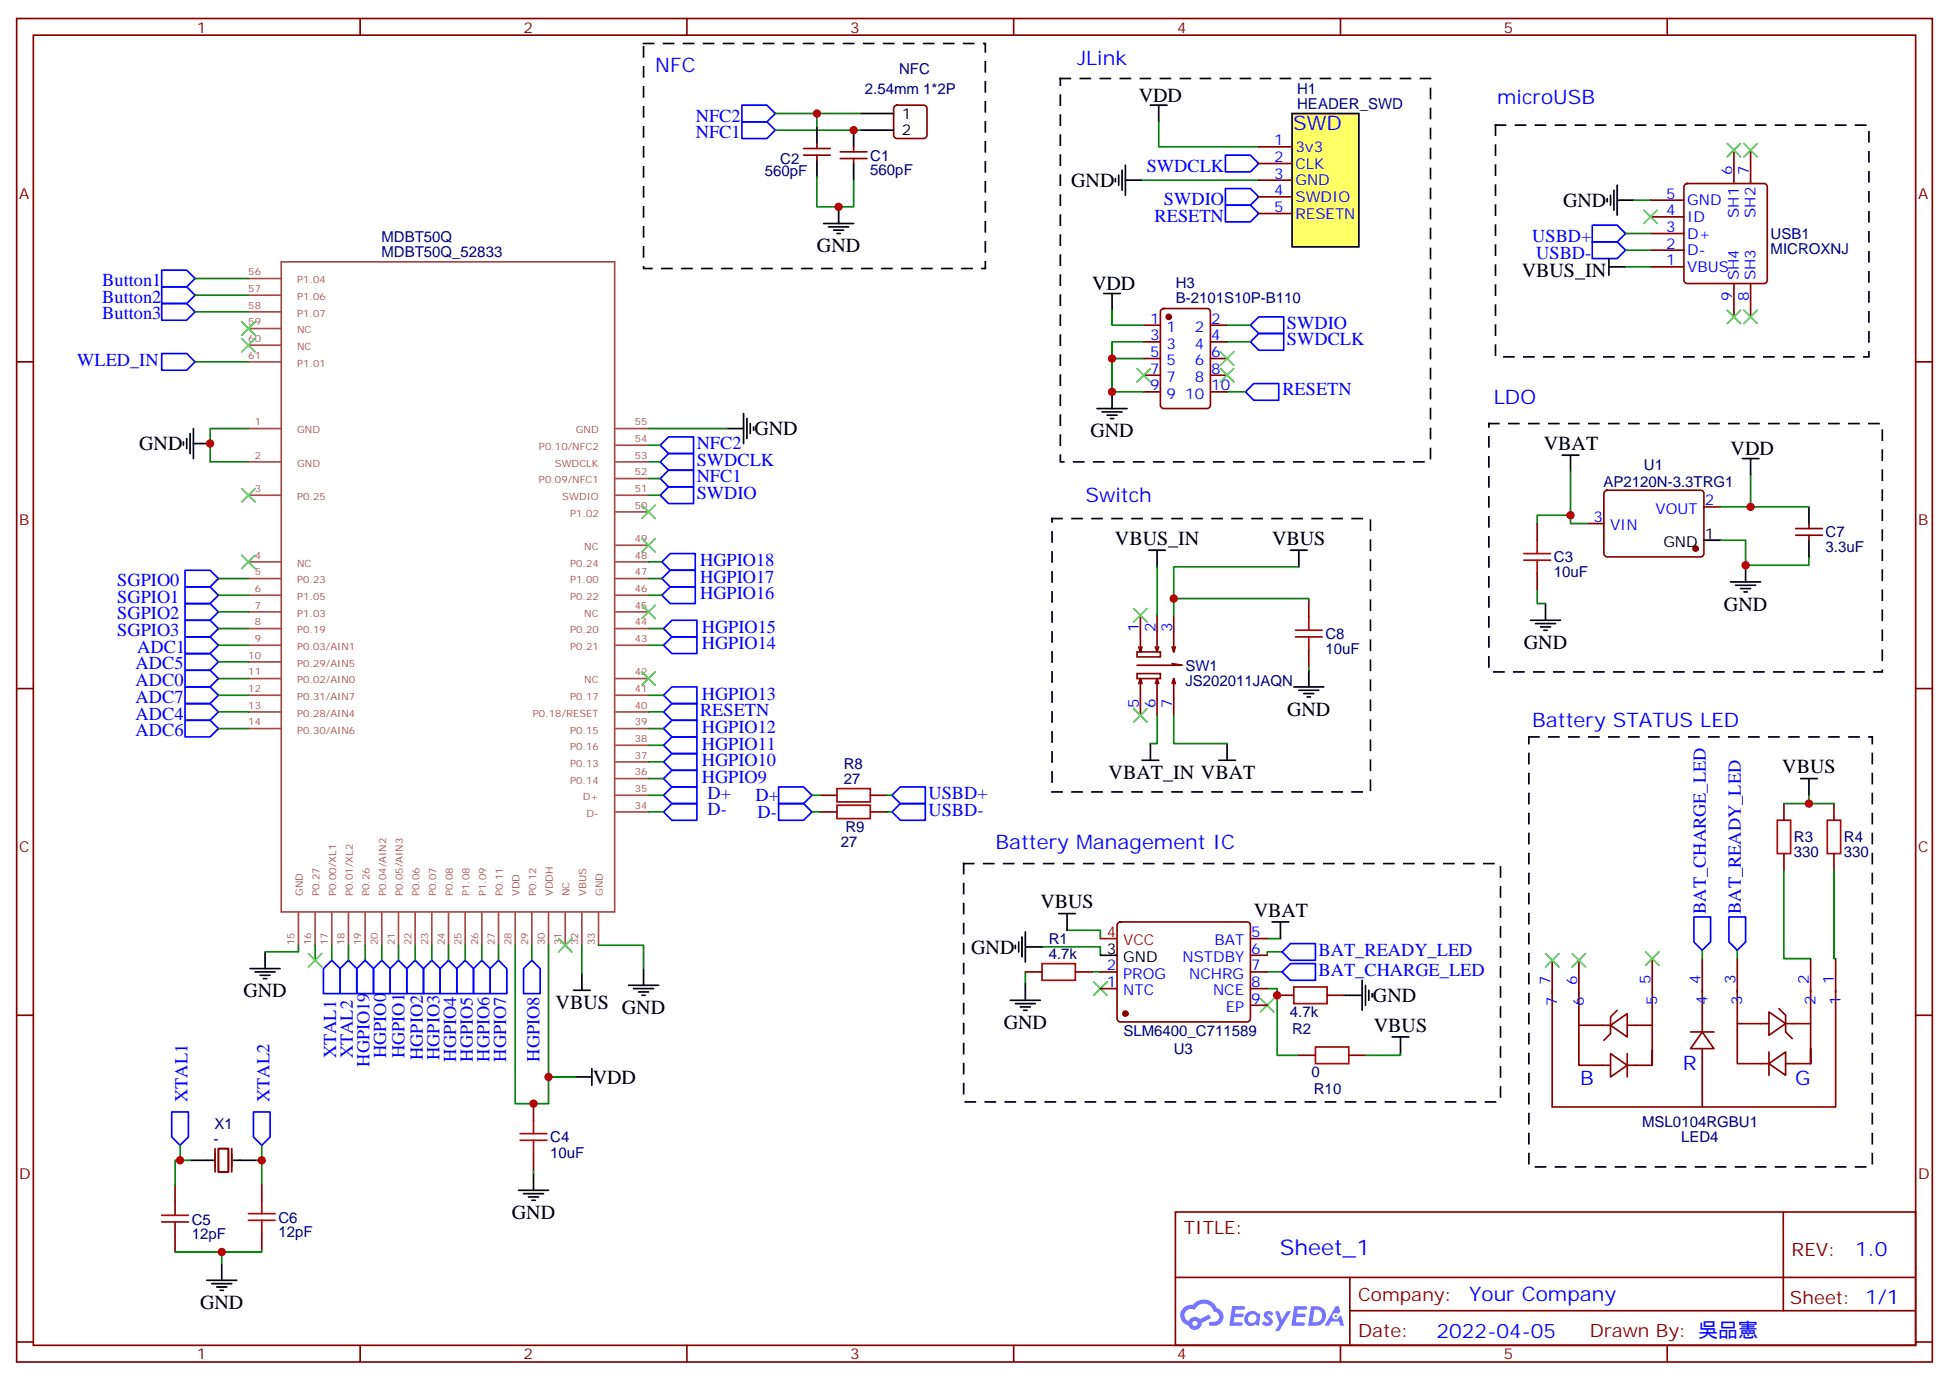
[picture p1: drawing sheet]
<svg xmlns="http://www.w3.org/2000/svg" width="412mm" height="292mm" viewBox="0 0 412 292" stroke-linecap="round" stroke-linejoin="round" font-family="sans-serif">
<g fill="none" stroke="#870000" stroke-width=".35">
<path d="M3.5 3.9h405.4v284.4h-405.4zM7.1 7.4h398.2v277.3h-398.2zM76.2 3.9v3.5M145.3 3.9v3.5M214.5 3.9v3.5M283.6 3.9v3.5M352.8 3.9v3.5M3.5 76.6h3.6M405.3 76.6h3.6M3.5 145.7h3.6M405.3 145.7h3.6M3.5 214.9h3.6"/>
<path d="M405.3 214.9h3.6M248.7 256.5h156.6v28.2h-156.6zM377.3 256.5v20.9M248.7 270.4h156.5M285.6 277.4h119.6M285.6 270.4v14.1M3.5 284h3.6M76.2 284.7v3.6M145.3 284.7v3.6M214.5 284.7v3.6M283.6 284.7v3.6M352.8 284.7v3.6"/>
<path d="M405.3 284h3.6"/>
</g>
<g fill="#5487ff">
<path d="M267.7 277.7a1.22 1.22 0 0 1 1.7 .2l-.4 .6a.47 .47 0 0 0-.3-.4 .47 .47 0 0 0-.5 .2v.1a1.55 1.55 0 0 1 1.1 1.5 1.34 1.34 0 0 1-2.3 .2l.5-.6 .7 .5a.29 .29 0 0 0 .3-.3 .29 .29 0 0 0-.2-.3 1.04 1.04 0 0 1-.6-1.7z"/>
<path d="M260.7 276.4h2.1a.43 .43 0 0 1 .5 .1 .43 .43 0 0 1 .1 .5l-.3 .2h-1.7l-.1 .8h1.5a.37 .37 0 0 1 .3 .4 .37 .37 0 0 1-.3 .4h-1.6l-.2 1.1h1.3a.43 .43 0 0 1 .5 0 .43 .43 0 0 1 .1 .5l-.3 .2h-2.5z"/>
<path d="M273.8 276.4h2.2a.43 .43 0 0 1 .4 .1 .43 .43 0 0 1 .1 .5l-.3 .2h-1.6l-.2 .8h1.6a.37 .37 0 0 1 .3 .4 .37 .37 0 0 1-.4 .4h-1.6l-.1 1.1h1.3a.43 .43 0 0 1 .4 0 .43 .43 0 0 1 .1 .5l-.3 .2h-2.4z"/>
<path d="M282.6 276.4h.7l.3 1.3-.6 .3a.69 .69 0 0 0-1 .3 .69 .69 0 0 0 .4 .9 .69 .69 0 0 0 .9-.6l.5-.2 .6 2.2h-.8l-.2-.9h-1.8l-.5 .9h-.8z"/>
<path d="M269.8 277.5h.8l.6 1.8 1.1-1.8h.9l-2.6 4.2h-.8l.9-1.5z"/>
<path d="M277.4 276.4l-.6 4.2h1.3a2.11 2.11 0 0 0 2.5-2.1 2.11 2.11 0 0 0-2.5-2.1zM278.1 277.2a1.39 1.39 0 0 1 1.7 1.4 1.39 1.39 0 0 1-1.8 1.3h-.3z"/>
<path d="M263.7 278.1a1.47 1.47 0 0 0-.1 2.1 1.47 1.47 0 0 0 2.1 .1l.7 .3 .3-2.3-.2-.3h-.4a1.49 1.49 0 0 0-2.4 .1zM264.4 278.4a.92 .92 0 0 1 1.5 .5 .92 .92 0 0 1-1.3 1.1 .9 .9 0 0 1-.2-1.6z"/>
<path d="M250.4 276.8a2.18 2.18 0 0 0 1.1 3.7 1.44 1.44 0 0 0 1.6 .9 1.44 1.44 0 0 0 1.2-1.4l2-1-.5-.8-1.9 1a1.47 1.47 0 0 0-2.4 .4 1.39 1.39 0 0 1-.7-1.9 1.39 1.39 0 0 1 2-.5 2.08 2.08 0 0 1 2.2-1.3 2.08 2.08 0 0 1 1.8 1.7 1.07 1.07 0 0 1 1.2 1 1.07 1.07 0 0 1-1 1.1h-.7a.43 .43 0 0 0-.5 .4 .43 .43 0 0 0 .4 .5 2 2 0 0 0 2.4-1 2 2 0 0 0-.7-2.6l-.4-.2a2.98 2.98 0 0 0-5.1-.6l-1.1 .1zM252.3 280.1a.55 .55 0 0 1 1.1 0 .55 .55 0 0 1-1.1 0z"/>
<circle cx="282.6" cy="278.5" r=".26"/>
</g>
<g fill="none" stroke="#a64a4a" stroke-width=".35">
<path d="M52.6 58.9h6.9M59.5 55.4h70.6v137.6h-70.6zM52.6 76.6h6.9M52.6 73.1h6.9M52.6 69.5h6.9M52.6 66h6.9M52.6 62.5h6.9M52.6 90.7h6.9M52.6 97.8h6.9M130.3 90.7h6.9M130.3 97.8h6.9M130.3 94.2h6.9"/>
<path d="M52.6 104.8h6.9M52.6 118.9h6.9M130.3 115.4h6.9M130.3 104.8h6.9M130.3 118.9h6.9M130.3 108.3h6.9M130.3 101.3h6.9M52.6 136.6h6.9M52.6 133h6.9M52.6 126h6.9M52.6 129.5h6.9M52.6 122.4h6.9"/>
<path d="M130.3 136.6h6.9M130.3 133h6.9M130.3 126h6.9M130.3 129.5h6.9M130.3 122.4h6.9M52.6 150.7h6.9M52.6 140.1h6.9M52.6 154.2h6.9M52.6 147.1h6.9M52.6 143.6h6.9M130.3 150.7h6.9M130.3 154.2h6.9"/>
<path d="M130.3 147.1h6.9M130.3 143.6h6.9M130.3 157.7h6.9M130.3 161.3h6.9M130.3 164.8h6.9M130.3 171.8h6.9M130.3 168.3h6.9M63.1 193.1v7M66.7 193.1v7M70.2 193.1v7M73.7 193.1v7M77.3 193.1v7"/>
<path d="M80.8 193.1v7M84.3 193.1v7M87.8 193.1v7M91.4 193.1v7M94.9 193.1v7M98.4 193.1v7M102 193.1v7M105.5 193.1v7M109 193.1v7M112.5 193.1v7M116.1 193.1v7M119.6 193.1v7"/>
<path d="M123.1 193.1v7M126.6 193.1v7"/>
</g>
<g fill="none" stroke="#870000" stroke-width=".35">
<path d="M189.3 22.5l.5-.2h5.6a.71 .71 0 0 1 .7 .7v5.6a.76 .76 0 0 1-.7 .7h-5.6a.76 .76 0 0 1-.7-.7v-5.6zM356.5 39l.5-.2h16.2a.71 .71 0 0 1 .7 .7v19.8a.76 .76 0 0 1-.7 .7h-16.2a.76 .76 0 0 1-.7-.7v-19.8zM366.9 31.8v7M370.4 31.8v7M349.2 42.4h7.1M349.2 45.9h7.1M349.2 49.4h7.1M349.2 53h7.1M349.2 56.5h7.1M366.9 60v7.1M370.4 60v7.1M335.8 110.8h3.6"/>
<path d="M339.6 104l.5-.2h19.7a.71 .71 0 0 1 .7 .7v12.7a.76 .76 0 0 1-.7 .7h-19.7a.76 .76 0 0 1-.7-.7v-12.7zM360.5 107.3h3.6M240.6 138h4.9v1h-4.9zM240.9 136.9l.4 1.1M241.3 130.2v7.8l.4-1.1M244.5 136.9l.3 1.1M244.8 130.2v7.8l.4-1.1M248 136.9l.4 1.1M248.4 130.2v7.8l.3-1.1M240.6 142.6h4.9v1h-4.9zM241.3 143.6l-.4 1.1M241.7 144.7l-.4-1.1v7.8"/>
<path d="M244.8 143.6l-.3 1.1M245.2 144.7l-.4-1.1v7.8M248 140.4l2.1 .4h-9.5M248.4 143.6l-.4 1.1M248.7 144.7l-.3-1.1v7.8M377.5 170.1v3.5M388.1 170.1v3.5M377.5 180.7v3.5M388.1 180.7v3.5M328.4 203.2v31.1h31.8M334.1 209.9v15.6h6.7M334.1 217h6.7"/>
<path d="M334.1 203.2v7.1M340.8 217l3.5-2.5v5zM342.2 213.8l-1.4 1.4v3.6l-1.4 1.4M344.3 217h5.3M349.6 202.9v22.6v-3.2M357.7 218.4h5M360.2 218.4l2.5 3.5h-5zM360.2 202.9v15.5M367.6 209.6v15.5h6.7M367.6 216.6h6.7M367.6 202.9v7M374.3 214.2l3.5 2.4-3.5 2.5z"/>
<path d="M376.4 213.5l1.4 1.4v3.5l1.4 1.4M377.8 216.6h5.3M383.1 209.6v15.5v-3.2M383.1 202.9v7M388.4 209.6v24.7h-28.2v-12.4M388.4 202.9v7M340.8 223l3.5 2.5-3.5 2.4zM344.3 225.5h5.3M344.3 223v4.9M374.3 225.1l3.5-2.5v5zM374.3 222.6v5M377.8 225.1h5.3"/>
</g>
<g fill="none" stroke="#3c3" stroke-width=".35">
<path d="M365.5 30.4l2.8 2.8M368.3 30.4l-2.8 2.8M369 30.4l2.8 2.8M371.8 30.4l-2.8 2.8M347.8 44.5l2.9 2.8M350.7 44.5l-2.9 2.8M51.2 68.1l2.8 2.8M51.2 71.6l2.8 2.9M54 68.1l-2.8 2.8M54 71.6l-2.8 2.9M365.5 65.7l2.8 2.8M368.3 65.7l-2.8 2.8"/>
<path d="M369 65.7l2.8 2.8M371.8 65.7l-2.8 2.8M327 201.8l2.8 2.8M329.8 201.8l-2.8 2.8M332.7 201.8l2.8 2.8M335.5 201.8l-2.8 2.8M348.2 201.5l2.8 2.8M351 201.5l-2.8 2.8"/>
</g>
<path d="M157 22.3h5.3l1.7 1.7-1.7 1.8h-5.3zM157 25.8h5.3l1.7 1.8-1.7 1.7h-5.3zM259.3 32.8h5.3l1.7 1.8-1.7 1.8h-5.3zM259.3 39.9h5.3l1.7 1.8-1.7 1.7h-5.3zM259.3 43.4h5.3l1.7 1.8-1.7 1.8h-5.3zM336.9 47.7h5.3l1.8 1.7-1.8 1.8h-5.3zM336.9 51.2h5.3l1.8 1.8-1.8 1.7h-5.3zM139.7 94.2l1.8-1.7h5.3v3.5h-5.3zM141.5 96h5.3v3.5h-5.3l-1.8-1.7zM139.7 104.8l1.8-1.8h5.3v3.6h-5.3zM139.7 101.3l1.8-1.8h5.3v3.5h-5.3zM140.4 150.7l1.8-1.8h5.3v3.5h-5.3z" fill="none" stroke="#00f" stroke-width=".35"/>
<g fill="none" stroke="#008700" stroke-width=".35">
<path d="M164 24h18M164 27.6h18M241.7 38.1h24.6M245.2 25.8v5.3h21.1M344 49.4h5.2M344 53h5.2M344 56.5h5.2M345.7 42.4h3.5M332.3 99.9v10.9h3.5M364.1 114.3h5.3v5.3h13.4v-1.7M370.4 100.6v6.7h-6.3M382.8 168.3v1.8h-5.3"/>
<path d="M382.8 170.1h5.3M377.5 184.2v18.7h5.6M388.1 184.2v18.7h.3"/>
</g>
<g fill="none" stroke="#000" stroke-width=".35">
<path d="M182 24h7.1M182 27.6h7.1M236 37.8v.7M236.7 37.1v2.1M237.4 36v4.3M238.1 38.1h3.6M238.1 35v6.3M243.4 22.3h3.5M245.2 22.3v3.5M342.2 39.2v6.3M340.1 42v.7M340.4 56.5h3.6"/>
<path d="M340.4 54.7v3.5M340.8 41.3v2.1M341.5 40.3v4.2M342.2 42.4h3.5M38.8 93.5v.7M39.5 92.8v2.1M40.2 91.8v4.2M40.9 93.9h3.5M40.9 90.7v6.3M153.8 90.7h3.5M157.3 87.5v6.4M158 88.6v4.2"/>
<path d="M158.7 89.6v2.2M159.5 90.3v.8M330.6 96.3h3.5M332.3 96.3v3.6M368.7 97h3.5M370.4 97v3.6M360.5 114.3h3.6M369.4 119.6v3.6M366.2 123.2h6.3M367.2 123.9h4.3M368.3 124.6h2.1M369 125.3h.7"/>
<path d="M381 164.8h3.5M382.8 164.8v3.5"/>
</g>
<circle cx="358.8" cy="116.1" r=".53" fill="#870000" stroke="#870000" stroke-width=".35"/>
<path d="M376.1 173.6h2.8v7.1h-2.8zM386.6 173.6h2.9v7.1h-2.9z" fill="none" stroke="#a10000" stroke-width=".35"/>
<path d="M273.4 24h14.1v28.2h-14.1z" fill="#ff6" stroke="#000" stroke-width=".35"/>
<g fill="none" stroke="#870000" stroke-width=".35">
<path d="M170 31.4h5.7M170 32.8h5.7M172.9 30.4v1M172.9 32.8v1.1M177.8 33.5h5.6M177.8 32.1h5.6M180.6 31.1v1M180.6 33.5v1.1M266.3 31.1h7.1M266.3 34.6h7.1M266.3 38.1h7.1M266.3 41.7h7.1"/>
<path d="M266.3 45.2h7.1M242 68.8h3.5M242 72.4h3.5M242 79.4h3.5M242 75.9h3.5M245.8 65.5l.4-.2h9.2a.71 .71 0 0 1 .7 .7v19.8a.76 .76 0 0 1-.7 .7h-9.2a.76 .76 0 0 1-.7-.7v-19.8zM256.1 68.8h3.5M256.1 72.4h3.5M256.1 79.4h3.5M256.1 75.9h3.5M242 82.9h3.5M256.1 82.9h3.5"/>
<path d="M325.3 110.8v3.5M379.9 113.3h5.7M379.9 111.9h5.7M382.8 110.8v1.1M382.8 113.3v1M276.9 127v3.6M276.9 137.6v3.5M325.3 121.4v3.5M173.6 168.3h3.5M173.6 171.8h3.5M184.1 168.3h3.6M184.1 171.8h3.6"/>
<path d="M236.6 195.3l.5-.2h26.8a.71 .71 0 0 1 .7 .7v19.8a.76 .76 0 0 1-.7 .7h-26.8a.76 .76 0 0 1-.7-.7v-19.8zM264.6 198.6h3.5M217 205.7h3.5M227.5 205.7h3.6M232.8 205.7h3.6M232.8 209.2h3.6M264.6 205.7h3.5M264.6 209.2h3.5M264.6 202.2h3.5M264.6 212.8h3.5M270.2 210.6h3.6M280.8 210.6h3.5"/>
<path d="M112.9 233.6v3.5M274.8 223.3h3.5M285.4 223.3h3.5M37 250.9v3.5M45.5 243.1v4.9M46.2 243.1h2.1v4.9h-2.1zM49 243.1v4.9M55.4 250.5v3.5M112.9 244.2v3.5M37 261.4v3.6M55.4 261.1v3.5"/>
</g>
<g fill="none" stroke="#000" stroke-width=".35">
<path d="M172.9 26.8v3.6M172.9 33.9v3.5M180.6 27.6v3.5M180.6 34.6v3.5M174.3 47.3h6.3M175.3 48h4.3M176.4 48.7h2.1M177.1 49.4h.7M177.4 43.8v3.5M233.5 62.1h3.6M235.3 62.1v3.6M232.1 86.5h6.4"/>
<path d="M233.2 87.2h4.2M234.2 87.9h2.2M234.9 88.6h.8M235.3 82.9v3.6M243.1 116.5h3.5M244.8 116.5v3.5M273 116.5h3.6M274.8 116.5v3.5M382.8 107.3v3.5M382.8 114.3v3.6M323.8 131.3h6.4M324.9 132h4.2"/>
<path d="M326 132.7h2.1M326.7 133.4h.7M327 127.7v3.6M243.4 157.4v3.5M259.6 157.4v3.5M273.8 145.4h6.3M274.8 146.1h4.2M275.9 146.8h2.1M276.6 147.5h.7M276.9 141.9v3.5M241.7 160.9h3.5M257.9 160.9h3.5"/>
<path d="M215.5 199.4v2.1M216.3 198.3v4.2M217 197.2v6.4M224 193.4h3.5M225.8 193.4v3.5M269.2 195.1h3.5M270.9 195.1v3.5M52.9 205h6.4M54 205.7h4.2M55 206.4h2.1M55.7 207.1h.7M56.1 201.5v3.5"/>
<path d="M121.4 209.6h3.5M123.1 206.1v3.5M133 208.5h6.3M134.1 209.2h4.2M135.1 209.9h2.1M135.8 210.6h.7M136.2 205v3.5M213.8 211.7h6.3M214.8 212.4h4.3M214.8 200.1v.7M215.9 213.1h2.1M216.6 213.8h.7"/>
<path d="M217 208.2v3.5M217 200.4h3.5M232.8 202.2h3.6M284.7 210.6h3.5M288.2 207.5v6.3M288.9 208.5v4.3M289.6 209.6v2.1M290.3 210.3v.7M294.6 219.5h3.5M296.3 219.5v3.5M121.7 227.9h3.5M125.2 226.2v3.5"/>
<path d="M40.2 245.6h5M49.4 245.6h4.9M109.7 251.9h6.4M110.8 252.6h4.2M111.8 253.3h2.1M112.5 254h.7M112.9 248.4v3.5M43.7 271h6.4M44.8 271.7h4.2M45.9 272.4h2.1M46.6 273.1h.7M46.9 267.4v3.6"/>
</g>
<g fill="none" stroke="#008700" stroke-width=".35">
<path d="M172.9 37.4v6.4h7.7v-5.7M172.9 24v2.8M41.3 58.9h11.3M41.3 66h11.3M41.3 62.5h11.3M41.3 76.6h11.3M235.3 65.7v3.1h6.7M235.3 75.9h6.7M242 72.4h-6.7v10.5h6.7M259.6 68.8h5M259.6 72.4h5M52.6 90.7h-8.2v7.1h8.2"/>
<path d="M137.2 94.2h2.5M137.2 97.8h2.5M137.2 90.7h16.6M259.6 82.9h3.9M137.2 101.3h2.5M137.2 104.8h2.5M137.2 118.9h2.9M244.8 120v10.2M274.8 120h-26.4v10.2M332.3 109h-7v1.8M370.4 107.3h12.4M46.2 122.4h6.4"/>
<path d="M46.2 126h6.4M46.2 133h6.4M46.2 136.6h6.4M46.2 129.5h6.4M137.2 122.4h2.9M137.2 126h2.9M137.2 133h3.2M137.2 136.6h3.2M248.4 126.7h28.5v.3M325.3 124.9v2.8h1.7M46.2 147.1h6.4M46.2 154.2h6.4"/>
<path d="M46.2 150.7h6.4M46.2 140.1h6.4M46.2 143.6h6.4M137.2 147.1h3.2M137.2 154.2h3.2M137.2 157.7h3.2M137.2 150.7h3.2M244.8 151.4v6h-1.4M248.4 151.4v6h11.2M276.9 141.1v.8M137.2 161.3h3.2M137.2 164.8h3.2"/>
<path d="M137.2 171.8h3.2M137.2 168.3h3.2M171.8 171.8h1.8M171.8 168.3h1.8M187.7 171.8h1M187.7 168.3h1M225.8 196.9h7v1.7M268.1 198.6h2.8M63.1 200.1v1.4h-7M66.7 200.1v3.1M70.2 200.1v3.1M73.7 200.1v3.1"/>
<path d="M77.3 200.1v3.1M80.8 200.1v3.1M84.3 200.1v3.1M87.8 200.1v3.1M91.4 200.1v3.1M94.9 200.1v3.1M98.4 200.1v3.1M102 200.1v3.1M105.5 200.1v3.1M109 200.1v33.5h7.1v-33.5M112.5 200.1v3.1M123.1 200.1v6"/>
<path d="M126.6 200.1h9.6v4.9M217 205.7v2.5M220.5 200.4h12.3v1.8M231.1 205.7h1.7M268.1 209.2h2.1v14.1h4.6M268.1 205.7h3.2M271.3 201.5h-3.2v.7M284.3 210.6h.4M360.2 201.1v1.8M367.6 201.1v1.8M116.1 227.9h5.6M296.3 223v.3h-7.4"/>
<path d="M38.1 242.4v3.2M40.2 245.6h-3.2v5.3M54.3 245.6h1.1v4.9M55.4 242.4v3.2M112.9 247.7v.7M46.9 265v2.4M55.4 264.6v.4h-18.4"/>
</g>
<g fill="none" stroke="#3c3" stroke-width=".35">
<path d="M240.6 78l2.8 2.8M243.4 78l-2.8 2.8M258.2 74.5l2.9 2.8M258.2 78l2.9 2.8M261.1 74.5l-2.9 2.8M261.1 78l-2.9 2.8M51.2 117.5l2.8 2.8M51.2 103.4l2.8 2.8M54 117.5l-2.8 2.8M54 103.4l-2.8 2.8M135.8 106.9l2.8 2.8M135.8 114l2.8 2.8"/>
<path d="M138.6 106.9l-2.8 2.8M138.6 114l-2.8 2.8M135.8 128.1l2.8 2.8M138.6 128.1l-2.8 2.8M239.9 128.8l2.8 2.8M242.7 128.8l-2.8 2.8M135.8 142.2l2.8 2.8M138.6 142.2l-2.8 2.8M239.9 150l2.8 2.8M242.7 150l-2.8 2.8M118.2 198.6l2.8 2.9M121 198.6l-2.8 2.9"/>
<path d="M65.3 201.8l2.8 2.8M68.1 201.8l-2.8 2.8M231.4 207.8l2.8 2.8M234.2 207.8l-2.8 2.8M266.7 211.3l2.8 2.9M269.5 211.3l-2.8 2.9"/>
</g>
<g fill="none" stroke="#00f" stroke-width=".35">
<path d="M34.2 57.2h5.3l1.8 1.7-1.8 1.8h-5.3zM34.2 60.7h5.3l1.8 1.8-1.8 1.7h-5.3zM34.2 64.2h5.3l1.8 1.8-1.8 1.8h-5.3zM34.2 74.8h5.3l1.8 1.8-1.8 1.8h-5.3zM264.6 72.4l1.7-1.8h5.3v3.5h-5.3zM266.3 67.1h5.3v3.5h-5.3l-1.7-1.8zM263.5 82.9l1.8-1.7h5.3v3.5h-5.3zM140.1 118.9l1.7-1.7h5.3v3.5h-5.3zM39.2 120.7h5.2l1.8 1.7-1.8 1.8h-5.2zM39.2 124.2h5.2l1.8 1.8-1.8 1.7h-5.2zM39.2 127.7h5.2l1.8 1.8-1.8 1.8h-5.2zM39.2 131.3h5.2l1.8 1.7-1.8 1.8h-5.2z"/>
<path d="M39.2 134.8h5.2l1.8 1.8-1.8 1.7h-5.2zM39.2 138.3h5.2l1.8 1.8-1.8 1.8h-5.2zM140.1 126l1.7-1.8h5.3v3.5h-5.3zM140.1 122.4l1.7-1.7h5.3v3.5h-5.3zM140.4 136.6l1.8-1.8h5.3v3.5h-5.3zM140.4 133l1.8-1.7h5.3v3.5h-5.3zM39.2 141.9h5.2l1.8 1.7-1.8 1.8h-5.2zM39.2 145.4h5.2l1.8 1.7-1.8 1.8h-5.2zM39.2 148.9h5.2l1.8 1.8-1.8 1.7h-5.2zM39.2 152.4h5.2l1.8 1.8-1.8 1.8h-5.2zM140.4 157.7l1.8-1.7h5.3v3.5h-5.3zM140.4 154.2l1.8-1.8h5.3v3.6h-5.3z"/>
<path d="M140.4 147.1l1.8-1.7h5.3v3.5h-5.3zM140.4 164.8l1.8-1.8h5.3v3.5h-5.3zM140.4 161.3l1.8-1.8h5.3v3.5h-5.3zM140.4 168.3l1.8-1.8h5.3v3.6h-5.3zM140.4 171.8l1.8-1.7h5.3v3.5h-5.3zM164.7 166.5h5.3l1.8 1.8-1.8 1.8h-5.3zM164.7 170.1h5.3l1.8 1.7-1.8 1.8h-5.3zM188.7 168.3l1.8-1.8h5.3v3.6h-5.3zM188.7 171.8l1.8-1.7h5.3v3.5h-5.3zM273 199.7h5.3v3.5h-5.3l-1.7-1.7zM358.4 194.1h3.5v5.3l-1.7 1.7-1.8-1.7zM365.8 194.1h3.6v5.3l-1.8 1.7-1.8-1.7z"/>
<path d="M70.2 203.2l1.8 1.8v5.3h-3.6v-5.3zM72 205l1.7-1.8 1.8 1.8v5.3h-3.5zM77.3 203.2l1.7 1.8v5.3h-3.5v-5.3zM80.8 203.2l1.7 1.8v5.3h-3.5v-5.3zM84.3 203.2l1.8 1.8v5.3h-3.6v-5.3zM87.8 203.2l1.8 1.8v5.3h-3.5v-5.3zM91.4 203.2l1.7 1.8v5.3h-3.5v-5.3zM94.9 203.2l1.8 1.8v5.3h-3.6v-5.3zM98.4 203.2l1.8 1.8v5.3h-3.5v-5.3zM102 203.2l1.7 1.8v5.3h-3.5v-5.3zM105.5 203.2l1.7 1.8v5.3h-3.5v-5.3zM112.5 203.2l1.8 1.8v5.3h-3.5v-5.3z"/>
<path d="M273 203.9h5.3v3.6h-5.3l-1.7-1.8zM36.3 235.3h3.6v5.3l-1.8 1.8-1.8-1.8zM53.6 235.3h3.5v5.3l-1.7 1.8-1.8-1.8z"/>
</g>
<g fill="#870000" stroke="#870000" stroke-width=".35">
<circle cx="247.3" cy="67.1" r=".53"/>
<circle cx="238.1" cy="214.5" r=".53"/>
</g>
<g fill="none" stroke="#a10000" stroke-width=".35">
<path d="M322.4 118.6h5.7M322.4 117.2h5.7M325.3 114.3v2.9M325.3 118.6v2.8M274.1 134.8h5.7M274.1 133.4h5.7M276.9 130.6v2.8M276.9 134.8v2.8M177.1 166.9h7v2.8h-7zM177.1 170.4h7v2.8h-7zM220.5 203.9h7v3.6h-7zM273.8 208.9h7v3.5h-7z"/>
<path d="M110.1 239.9h5.6M112.9 237.1v2.8M278.3 221.6h7.1v3.5h-7.1zM34.2 258.6h5.7M34.2 257.2h5.7M37 254.4v2.8M37 258.6v2.8M52.6 258.3h5.6M52.6 256.9h5.6M55.4 254v2.9M55.4 258.3v2.8M110.1 241.3h5.6"/>
<path d="M112.9 241.3v2.9"/>
</g>
<path d="M232.8 198.6h3.6" fill="none" stroke="#f00" stroke-width=".35"/>
<path d="M136.2 9.2h72.3v47.6h-72.3v-47.6M224.4 16.6h78.3v81.2h-78.3v-81.2M316.4 26.5h79.1v49h-79.1v-49M315 89.6h83.3v52.6h-83.3v-52.6M222.6 109.7h67.4v57.9h-67.4v-57.9M323.5 156h72.7v91h-72.7v-91M203.9 182.8h113.6v50.4h-113.6v-50.4" fill="none" stroke="#000" stroke-width=".35" stroke-dasharray="2.1 2.1"/>
<g fill="#c00">
<circle cx="382.8" cy="170.1" r=".88"/>
<circle cx="235.3" cy="75.9" r=".88"/>
<circle cx="235.3" cy="82.9" r=".88"/>
<circle cx="180.6" cy="27.6" r=".88"/>
<circle cx="177.4" cy="43.8" r=".88"/>
<circle cx="172.9" cy="24" r=".88"/>
<circle cx="44.5" cy="93.9" r=".88"/>
<circle cx="46.9" cy="265" r=".88"/>
<circle cx="38.1" cy="245.6" r=".88"/>
<circle cx="55.4" cy="245.6" r=".88"/>
<circle cx="332.3" cy="109" r=".88"/>
<circle cx="370.4" cy="107.3" r=".88"/>
<circle cx="369.4" cy="119.6" r=".88"/>
<circle cx="112.9" cy="233.6" r=".88"/>
<circle cx="248.4" cy="126.7" r=".88"/>
<circle cx="116.1" cy="227.9" r=".88"/>
<circle cx="270.2" cy="210.6" r=".88"/>
</g>
<text font-size="4.6" fill="#00f" x="270.8" y="265.5">Sheet_1</text>
<g font-size="4.2" fill="#00f">
<text x="138.6" y="15.2">NFC</text>
<text x="227.9" y="13.8">JLink</text>
<text x="316.8" y="21.9">microUSB</text>
<text x="273.6" y="27.6">SWD</text>
<text x="316.1" y="85.4">LDO</text>
<text x="229.7" y="106.2">Switch</text>
<text x="324.2" y="153.8">Battery STATUS LED</text>
<text x="210.6" y="179.6">Battery Management IC</text>
<text x="356.1" y="226.4">R</text>
<text x="334.4" y="229.6">B</text>
<text x="379.8" y="229.6">G</text>
<text x="392.5" y="265.8">1.0</text>
<text x="310.9" y="275.3">Your Company</text>
<text x="304" y="283.1">2022-04-05</text>
</g>
<g font-size="4.2">
<text x="240.9" y="21.6">VDD</text>
<text x="226.7" y="39.6">GND</text>
<text x="330.7" y="43.8">GND</text>
<text x="172.9" y="53.4">GND</text>
<text x="322" y="58.6">VBUS_IN</text>
<text x="231.1" y="61.4">VDD</text>
<text x="29.5" y="95.3">GND</text>
<text x="159.6" y="92.1">GND</text>
<text x="230.7" y="92.5">GND</text>
<text x="326.7" y="95.2">VBAT</text>
<text x="366.2" y="96.3">VDD</text>
<text x="235.9" y="115.3">VBUS_IN</text>
<text x="269.2" y="115.3">VBUS</text>
<text x="364.8" y="129.3">GND</text>
<text x="322.4" y="137.4">GND</text>
<text x="272.3" y="151.5">GND</text>
<text x="234.6" y="164.9">VBAT_IN VBAT</text>
<text x="377.1" y="163.7">VBUS</text>
<text x="220.1" y="192.2">VBUS</text>
<text x="265.3" y="194">VBAT</text>
<text x="205.5" y="201.9">GND</text>
<text x="51.5" y="211.1">GND</text>
<text x="117.6" y="213.6">VBUS GND</text>
<text x="290.5" y="212.1">GND</text>
<text x="212.4" y="217.8">GND</text>
<text x="290.7" y="218.3">VBUS</text>
<text x="125.4" y="229.3">VDD</text>
<text x="108.3" y="258">GND</text>
<text x="42.3" y="277.1">GND</text>
</g>
<g font-size="3.9" fill="#00f">
<text x="147.2" y="25.8">NFC2</text>
<text x="147.2" y="29.3">NFC1</text>
<text x="242.6" y="36.4">SWDCLK</text>
<text x="244.3" y="47">RESETN</text>
<text x="246.3" y="43.4">SWDIO</text>
<text x="324.2" y="51.2">USBD+</text>
<text x="325.1" y="54.7">USBD-</text>
<text x="21.6" y="60.6">Button1</text>
<text x="21.6" y="64.1">Button2</text>
<text x="21.6" y="67.6">Button3</text>
<text x="272.3" y="69.6">SWDIO</text>
<text x="16.3" y="77.5">WLED_IN</text>
<text x="272.3" y="73.1">SWDCLK</text>
<text x="271.4" y="83.7">RESETN</text>
<text x="147.4" y="95">NFC2</text>
<text x="147.4" y="98.5">SWDCLK</text>
<text x="147.4" y="105.6">SWDIO</text>
<text x="147.4" y="102.1">NFC1</text>
<text x="148.1" y="119.8">HGPIO18</text>
<text x="24.8" y="124.1">SGPIO0</text>
<text x="148.1" y="123.3">HGPIO17</text>
<text x="24.8" y="127.6">SGPIO1</text>
<text x="24.8" y="131.1">SGPIO2</text>
<text x="148.1" y="126.9">HGPIO16</text>
<text x="24.8" y="134.6">SGPIO3</text>
<text x="148.5" y="137.5">HGPIO14</text>
<text x="148.5" y="133.9">HGPIO15</text>
<text x="28.7" y="141.7">ADC5</text>
<text x="29.1" y="138.2">ADC1</text>
<text x="28.7" y="145.2">ADC0</text>
<text x="28.7" y="148.7">ADC7</text>
<text x="148.5" y="148">HGPIO13</text>
<text x="28.7" y="152.3">ADC4</text>
<text x="28.7" y="155.8">ADC6</text>
<text x="148.1" y="151.4">RESETN</text>
<text x="148.5" y="155.1">HGPIO12</text>
<text x="148.5" y="158.6">HGPIO11</text>
<text x="148.5" y="165.7">HGPIO9</text>
<text x="148.5" y="162.2">HGPIO10</text>
<text x="149.7" y="169.1">D+</text>
<text x="149.7" y="172.6">D-</text>
<text x="159.9" y="169.6">D+</text>
<text x="160.3" y="173.1">D-</text>
<text x="196.5" y="169.1">USBD+</text>
<text x="196.5" y="172.6">USBD-</text>
<text x="361" y="193.4" transform="rotate(-90 361 193.4)">BAT_CHARGE_LED</text>
<text x="368.4" y="193.4" transform="rotate(-90 368.4 193.4)">BAT_READY_LED</text>
<text x="279" y="202.2">BAT_READY_LED</text>
<text x="279" y="206.5">BAT_CHARGE_LED</text>
<text x="71.1" y="224" transform="rotate(-90 71.1 224)">XTAL1</text>
<text x="74.6" y="224" transform="rotate(-90 74.6 224)">XTAL2</text>
<text x="78.2" y="225.8" transform="rotate(-90 78.2 225.8)">HGPIO19</text>
<text x="81.7" y="224" transform="rotate(-90 81.7 224)">HGPIO0</text>
<text x="85.6" y="224" transform="rotate(-90 85.6 224)">HGPIO1</text>
<text x="89.5" y="224.3" transform="rotate(-90 89.5 224.3)">HGPIO2</text>
<text x="93" y="224.3" transform="rotate(-90 93 224.3)">HGPIO3</text>
<text x="96.5" y="224.7" transform="rotate(-90 96.5 224.7)">HGPIO4</text>
<text x="100" y="224.7" transform="rotate(-90 100 224.7)">HGPIO5</text>
<text x="103.6" y="224.7" transform="rotate(-90 103.6 224.7)">HGPIO6</text>
<text x="107.1" y="224.7" transform="rotate(-90 107.1 224.7)">HGPIO7</text>
<text x="114.2" y="224.7" transform="rotate(-90 114.2 224.7)">HGPIO8</text>
<text x="39.7" y="233.2" transform="rotate(-90 39.7 233.2)">XTAL1</text>
<text x="57" y="233.2" transform="rotate(-90 57 233.2)">XTAL2</text>
</g>
<g font-size="3.9" fill="#800">
<text x="250.5" y="261.1">TITLE:</text>
<text x="379.1" y="265.8">REV:</text>
<text x="287.4" y="275.3">Company:</text>
<text x="378.7" y="275.9">Sheet: 1/1</text>
<text x="287.4" y="283">Date:</text>
<text x="336.4" y="283.1">Drawn By: 吳品憲</text>
</g>
<g font-size="3.2" fill="#800">
<text x="41.6" y="6.9">1</text>
<text x="110.8" y="6.9">2</text>
<text x="179.9" y="6.9">3</text>
<text x="249.1" y="6.9">4</text>
<text x="318.2" y="6.9">5</text>
<text x="4.1" y="42">A</text>
<text x="405.9" y="42">A</text>
<text x="4.1" y="111.2">B</text>
<text x="405.9" y="111.2">B</text>
<text x="4.1" y="180.3">C</text>
<text x="405.9" y="180.3">C</text>
<text x="4.1" y="249.4">D</text>
<text x="405.9" y="249.4">D</text>
<text x="41.6" y="287.7">1</text>
<text x="110.8" y="287.7">2</text>
<text x="179.9" y="287.7">3</text>
<text x="249.1" y="287.7">4</text>
<text x="318.2" y="287.7">5</text>
</g>
<g font-size="3.2" fill="#000080">
<text x="190.2" y="15.6">NFC</text>
<text x="183" y="19.9">2.54mm 1*2P</text>
<text x="274.5" y="23">HEADER_SWD</text>
<text x="274.5" y="19.8">H1</text>
<text x="165.1" y="34.7">C2</text>
<text x="184.1" y="34.1">C1</text>
<text x="161.8" y="37.2">560pF</text>
<text x="184.1" y="37.1">560pF</text>
<text x="80.7" y="51.1">MDBT50Q</text>
<text x="374.6" y="53.7">MICROXNJ</text>
<text x="374.6" y="50.6">USB1</text>
<text x="80.7" y="54.4">MDBT50Q_52833</text>
<text x="248.8" y="64">B-2101S10P-B110</text>
<text x="248.8" y="61">H3</text>
<text x="347.8" y="99.5">U1</text>
<text x="339.3" y="103.1">AP2120N-3.3TRG1</text>
<text x="386.3" y="113.7">C7</text>
<text x="328.8" y="119">C3</text>
<text x="386.3" y="116.9">3.3uF</text>
<text x="328.8" y="122.2">10uF</text>
<text x="280.5" y="135.2">C8</text>
<text x="250.8" y="141.9">SW1</text>
<text x="280.5" y="138.4">10uF</text>
<text x="250.8" y="145.1">JS202011JAQN</text>
<text x="178.5" y="165.8">27</text>
<text x="178.5" y="162.7">R8</text>
<text x="177.9" y="179.3">27</text>
<text x="178.9" y="176.1">R9</text>
<text x="379.6" y="178.3">R3</text>
<text x="390.2" y="178.3">R4</text>
<text x="379.6" y="181.4">330</text>
<text x="390.2" y="181.4">330</text>
<text x="221.9" y="202.9">4.7k</text>
<text x="221.9" y="199.7">R1</text>
<text x="272.9" y="215.3">4.7k</text>
<text x="237.7" y="219.2">SLM6400_C711589</text>
<text x="273.4" y="218.8">R2</text>
<text x="248.4" y="223.1">U3</text>
<text x="277.5" y="228">0</text>
<text x="278" y="231.5">R10</text>
<text x="45.4" y="239">X1</text>
<text x="347.5" y="238.6">MSL0104RGBU1</text>
<text x="45.2" y="242">-</text>
<text x="116.4" y="245">10uF</text>
<text x="116.4" y="241.8">C4</text>
<text x="355.7" y="241.8">LED4</text>
<text x="40.6" y="262.2">12pF</text>
<text x="40.6" y="259.2">C5</text>
<text x="58.9" y="261.9">12pF</text>
<text x="58.9" y="258.8">C6</text>
</g>
<g font-size="3.2">
<text x="190.9" y="25.1">1</text>
<text x="190.9" y="28.6">2</text>
<text x="360.7" y="114">1</text>
<text x="352" y="115.7">GND</text>
<text x="234.2" y="201.8">3</text>
<text x="237.7" y="203.6">GND</text>
</g>
<g font-size="3.2" fill="#00f">
<text x="269.6" y="30.7">1</text>
<text x="269.6" y="34.3">2</text>
<text x="274.1" y="32.1">3v3</text>
<text x="274.1" y="35.7">CLK</text>
<text x="269.6" y="37.8">3</text>
<text x="269.6" y="41.3">4</text>
<text x="274.1" y="39.2">GND</text>
<text x="366.5" y="37.1" transform="rotate(-90 366.5 37.1)">6</text>
<text x="370.1" y="37.1" transform="rotate(-90 370.1 37.1)">7</text>
<text x="269.6" y="44.8">5</text>
<text x="274.1" y="42.7">SWDIO</text>
<text x="274.1" y="46.2">RESETN</text>
<text x="352.5" y="42">5</text>
<text x="352.5" y="45.5">4</text>
<text x="357" y="43.4">GND</text>
<text x="357" y="47">ID</text>
<text x="367.9" y="46.1" transform="rotate(-90 367.9 46.1)">SH1</text>
<text x="371.5" y="46.1" transform="rotate(-90 371.5 46.1)">SH2</text>
<text x="352.5" y="49.1">3</text>
<text x="352.5" y="52.6">2</text>
<text x="357" y="50.5">D+</text>
<text x="352.5" y="56.1">1</text>
<text x="357" y="54">D-</text>
<text x="357" y="57.5">VBUS</text>
<text x="367.9" y="59.3" transform="rotate(-90 367.9 59.3)">SH4</text>
<text x="371.5" y="59.3" transform="rotate(-90 371.5 59.3)">SH3</text>
<text x="366.5" y="63.8" transform="rotate(-90 366.5 63.8)">9</text>
<text x="370.1" y="63.8" transform="rotate(-90 370.1 63.8)">8</text>
<text x="243.3" y="68.5">1</text>
<text x="246.8" y="70.2">1</text>
<text x="252.8" y="70.2">2</text>
<text x="256.3" y="68.5">2</text>
<text x="243.3" y="72">3</text>
<text x="243.3" y="75.5">5</text>
<text x="246.8" y="73.8">3</text>
<text x="246.8" y="77.3">5</text>
<text x="252.8" y="77.3">6</text>
<text x="252.8" y="73.8">4</text>
<text x="256.3" y="75.5">6</text>
<text x="256.3" y="72">4</text>
<text x="243.3" y="79.1">7</text>
<text x="243.3" y="82.6">9</text>
<text x="246.8" y="80.8">7</text>
<text x="252.8" y="80.8">8</text>
<text x="256.3" y="82.6">10</text>
<text x="256.3" y="79.1">8</text>
<text x="246.8" y="84.3">9</text>
<text x="250.8" y="84.3">10</text>
<text x="360.7" y="106.9">2</text>
<text x="337.2" y="110.5">3</text>
<text x="340.7" y="112.2">VIN</text>
<text x="350.3" y="108.7">VOUT</text>
<text x="240.9" y="133.7" transform="rotate(-90 240.9 133.7)">1</text>
<text x="244.5" y="133.7" transform="rotate(-90 244.5 133.7)">2</text>
<text x="248" y="133.7" transform="rotate(-90 248 133.7)">3</text>
<text x="240.9" y="149.9" transform="rotate(-90 240.9 149.9)">5</text>
<text x="244.5" y="149.9" transform="rotate(-90 244.5 149.9)">6</text>
<text x="248" y="149.9" transform="rotate(-90 248 149.9)">7</text>
<text x="250.2" y="203.6">NSTDBY</text>
<text x="257" y="200.1">BAT</text>
<text x="264.8" y="198.3">5</text>
<text x="264.8" y="201.8">6</text>
<text x="234.2" y="208.9">1</text>
<text x="234.2" y="205.4">2</text>
<text x="237.7" y="207.1">PROG</text>
<text x="251.6" y="207.1">NCHRG</text>
<text x="264.8" y="205.4">7</text>
<text x="264.8" y="208.9">8</text>
<text x="328.1" y="208.5" transform="rotate(-90 328.1 208.5)">7</text>
<text x="333.7" y="208.5" transform="rotate(-90 333.7 208.5)">6</text>
<text x="349.2" y="208.2" transform="rotate(-90 349.2 208.2)">5</text>
<text x="359.8" y="208.2" transform="rotate(-90 359.8 208.2)">4</text>
<text x="367.2" y="208.2" transform="rotate(-90 367.2 208.2)">3</text>
<text x="382.8" y="208.2" transform="rotate(-90 382.8 208.2)">2</text>
<text x="388.1" y="208.2" transform="rotate(-90 388.1 208.2)">1</text>
<text x="237.7" y="210.6">NTC</text>
<text x="256.7" y="210.6">NCE</text>
<text x="259.4" y="214.2">EP</text>
<text x="264.8" y="212.4">9</text>
<text x="329.5" y="213" transform="rotate(-90 329.5 213)">7</text>
<text x="335.1" y="213" transform="rotate(-90 335.1 213)">6</text>
<text x="350.7" y="212.7" transform="rotate(-90 350.7 212.7)">5</text>
<text x="361.2" y="212.7" transform="rotate(-90 361.2 212.7)">4</text>
<text x="368.7" y="212.7" transform="rotate(-90 368.7 212.7)">3</text>
<text x="384.2" y="212.7" transform="rotate(-90 384.2 212.7)">2</text>
<text x="389.5" y="212.7" transform="rotate(-90 389.5 212.7)">1</text>
</g>
<g font-size="3.2" fill="#f00">
<text x="234.2" y="198.3">4</text>
<text x="237.7" y="200.1">VCC</text>
</g>
<g font-size="2.1" fill="#a54b4b">
<text x="52.5" y="58.3">56</text>
<text x="62.9" y="60">P1.04</text>
<text x="52.5" y="65.3">58</text>
<text x="52.5" y="61.8">57</text>
<text x="62.9" y="63.5">P1.06</text>
<text x="52.5" y="68.8">59</text>
<text x="62.9" y="70.6">NC</text>
<text x="62.9" y="67">P1.07</text>
<text x="52.5" y="75.9">61</text>
<text x="52.5" y="72.4">60</text>
<text x="62.9" y="77.6">P1.01</text>
<text x="62.9" y="74.1">NC</text>
<text x="53.9" y="90">1</text>
<text x="62.9" y="91.7">GND</text>
<text x="114" y="95.3">P0.10/NFC2</text>
<text x="121.8" y="91.7">GND</text>
<text x="134.3" y="90">55</text>
<text x="134.3" y="93.5">54</text>
<text x="53.9" y="97.1">2</text>
<text x="62.9" y="98.8">GND</text>
<text x="117.4" y="98.8">SWDCLK</text>
<text x="134.3" y="97.1">53</text>
<text x="134.3" y="100.6">52</text>
<text x="53.9" y="104.1">3</text>
<text x="62.9" y="105.9">P0.25</text>
<text x="114" y="102.3">P0.09/NFC1</text>
<text x="119" y="105.9">SWDIO</text>
<text x="134.3" y="104.1">51</text>
<text x="134.3" y="107.6">50</text>
<text x="120.6" y="109.4">P1.02</text>
<text x="53.9" y="118.2">4</text>
<text x="62.9" y="120">NC</text>
<text x="120.6" y="120">P0.24</text>
<text x="123.6" y="116.4">NC</text>
<text x="134.3" y="114.7">49</text>
<text x="134.3" y="118.2">48</text>
<text x="53.9" y="125.3">6</text>
<text x="53.9" y="121.8">5</text>
<text x="62.9" y="123.5">P0.23</text>
<text x="120.6" y="123.5">P1.00</text>
<text x="134.3" y="125.3">46</text>
<text x="134.3" y="121.8">47</text>
<text x="53.9" y="128.8">7</text>
<text x="62.9" y="127">P1.05</text>
<text x="62.9" y="130.5">P1.03</text>
<text x="120.6" y="127">P0.22</text>
<text x="123.6" y="130.5">NC</text>
<text x="134.3" y="128.8">45</text>
<text x="53.9" y="135.9">9</text>
<text x="53.9" y="132.3">8</text>
<text x="62.9" y="137.6">P0.03/AIN1</text>
<text x="62.9" y="134.1">P0.19</text>
<text x="120.6" y="134.1">P0.20</text>
<text x="120.6" y="137.6">P0.21</text>
<text x="134.3" y="132.3">44</text>
<text x="134.3" y="135.9">43</text>
<text x="52.5" y="139.4">10</text>
<text x="52.5" y="142.9">11</text>
<text x="62.9" y="141.1">P0.29/AIN5</text>
<text x="134.3" y="142.9">42</text>
<text x="52.5" y="150">13</text>
<text x="52.5" y="146.4">12</text>
<text x="62.9" y="148.2">P0.31/AIN7</text>
<text x="62.9" y="144.7">P0.02/AIN0</text>
<text x="120.6" y="148.2">P0.17</text>
<text x="123.6" y="144.7">NC</text>
<text x="134.3" y="146.4">41</text>
<text x="134.3" y="150">40</text>
<text x="52.5" y="153.5">14</text>
<text x="62.9" y="151.7">P0.28/AIN4</text>
<text x="62.9" y="155.2">P0.30/AIN6</text>
<text x="112.8" y="151.7">P0.18/RESET</text>
<text x="120.6" y="155.2">P0.15</text>
<text x="134.3" y="153.5">39</text>
<text x="120.6" y="158.8">P0.16</text>
<text x="134.3" y="160.6">37</text>
<text x="134.3" y="157">38</text>
<text x="120.6" y="162.3">P0.13</text>
<text x="120.6" y="165.8">P0.14</text>
<text x="134.3" y="164.1">36</text>
<text x="134.3" y="167.6">35</text>
<text x="123.3" y="169.4">D+</text>
<text x="124.1" y="172.9">D-</text>
<text x="134.3" y="171.1">34</text>
<text x="64.1" y="189.6" transform="rotate(-90 64.1 189.6)">GND</text>
<text x="67.6" y="189.6" transform="rotate(-90 67.6 189.6)">P0.27</text>
<text x="71.1" y="189.6" transform="rotate(-90 71.1 189.6)">P0.00/XL1</text>
<text x="74.7" y="189.6" transform="rotate(-90 74.7 189.6)">P0.01/XL2</text>
<text x="78.2" y="189.6" transform="rotate(-90 78.2 189.6)">P0.26</text>
<text x="81.7" y="189.6" transform="rotate(-90 81.7 189.6)">P0.04/AIN2</text>
<text x="85.2" y="189.6" transform="rotate(-90 85.2 189.6)">P0.05/AIN3</text>
<text x="88.8" y="189.6" transform="rotate(-90 88.8 189.6)">P0.06</text>
<text x="92.3" y="189.6" transform="rotate(-90 92.3 189.6)">P0.07</text>
<text x="95.8" y="189.6" transform="rotate(-90 95.8 189.6)">P0.08</text>
<text x="99.4" y="189.6" transform="rotate(-90 99.4 189.6)">P1.08</text>
<text x="102.9" y="189.6" transform="rotate(-90 102.9 189.6)">P1.09</text>
<text x="106.4" y="189.6" transform="rotate(-90 106.4 189.6)">P0.11</text>
<text x="109.9" y="189.6" transform="rotate(-90 109.9 189.6)">VDD</text>
<text x="113.5" y="189.6" transform="rotate(-90 113.5 189.6)">P0.12</text>
<text x="117" y="189.6" transform="rotate(-90 117 189.6)">VDDH</text>
<text x="120.5" y="189.6" transform="rotate(-90 120.5 189.6)">NC</text>
<text x="124.1" y="189.6" transform="rotate(-90 124.1 189.6)">VBUS</text>
<text x="127.6" y="189.6" transform="rotate(-90 127.6 189.6)">GND</text>
<text x="62.3" y="200" transform="rotate(-90 62.3 200)">15</text>
<text x="65.9" y="200" transform="rotate(-90 65.9 200)">16</text>
<text x="69.4" y="200" transform="rotate(-90 69.4 200)">17</text>
<text x="72.9" y="200" transform="rotate(-90 72.9 200)">18</text>
<text x="76.5" y="200" transform="rotate(-90 76.5 200)">19</text>
<text x="80" y="200" transform="rotate(-90 80 200)">20</text>
<text x="83.5" y="200" transform="rotate(-90 83.5 200)">21</text>
<text x="87" y="200" transform="rotate(-90 87 200)">22</text>
<text x="90.6" y="200" transform="rotate(-90 90.6 200)">23</text>
<text x="94.1" y="200" transform="rotate(-90 94.1 200)">24</text>
<text x="97.6" y="200" transform="rotate(-90 97.6 200)">25</text>
<text x="101.1" y="200" transform="rotate(-90 101.1 200)">26</text>
<text x="104.7" y="200" transform="rotate(-90 104.7 200)">27</text>
<text x="108.2" y="200" transform="rotate(-90 108.2 200)">28</text>
<text x="111.7" y="200" transform="rotate(-90 111.7 200)">29</text>
<text x="115.3" y="200" transform="rotate(-90 115.3 200)">30</text>
<text x="118.8" y="200" transform="rotate(-90 118.8 200)">31</text>
<text x="122.3" y="200" transform="rotate(-90 122.3 200)">32</text>
<text x="125.8" y="200" transform="rotate(-90 125.8 200)">33</text>
</g>
</svg>
